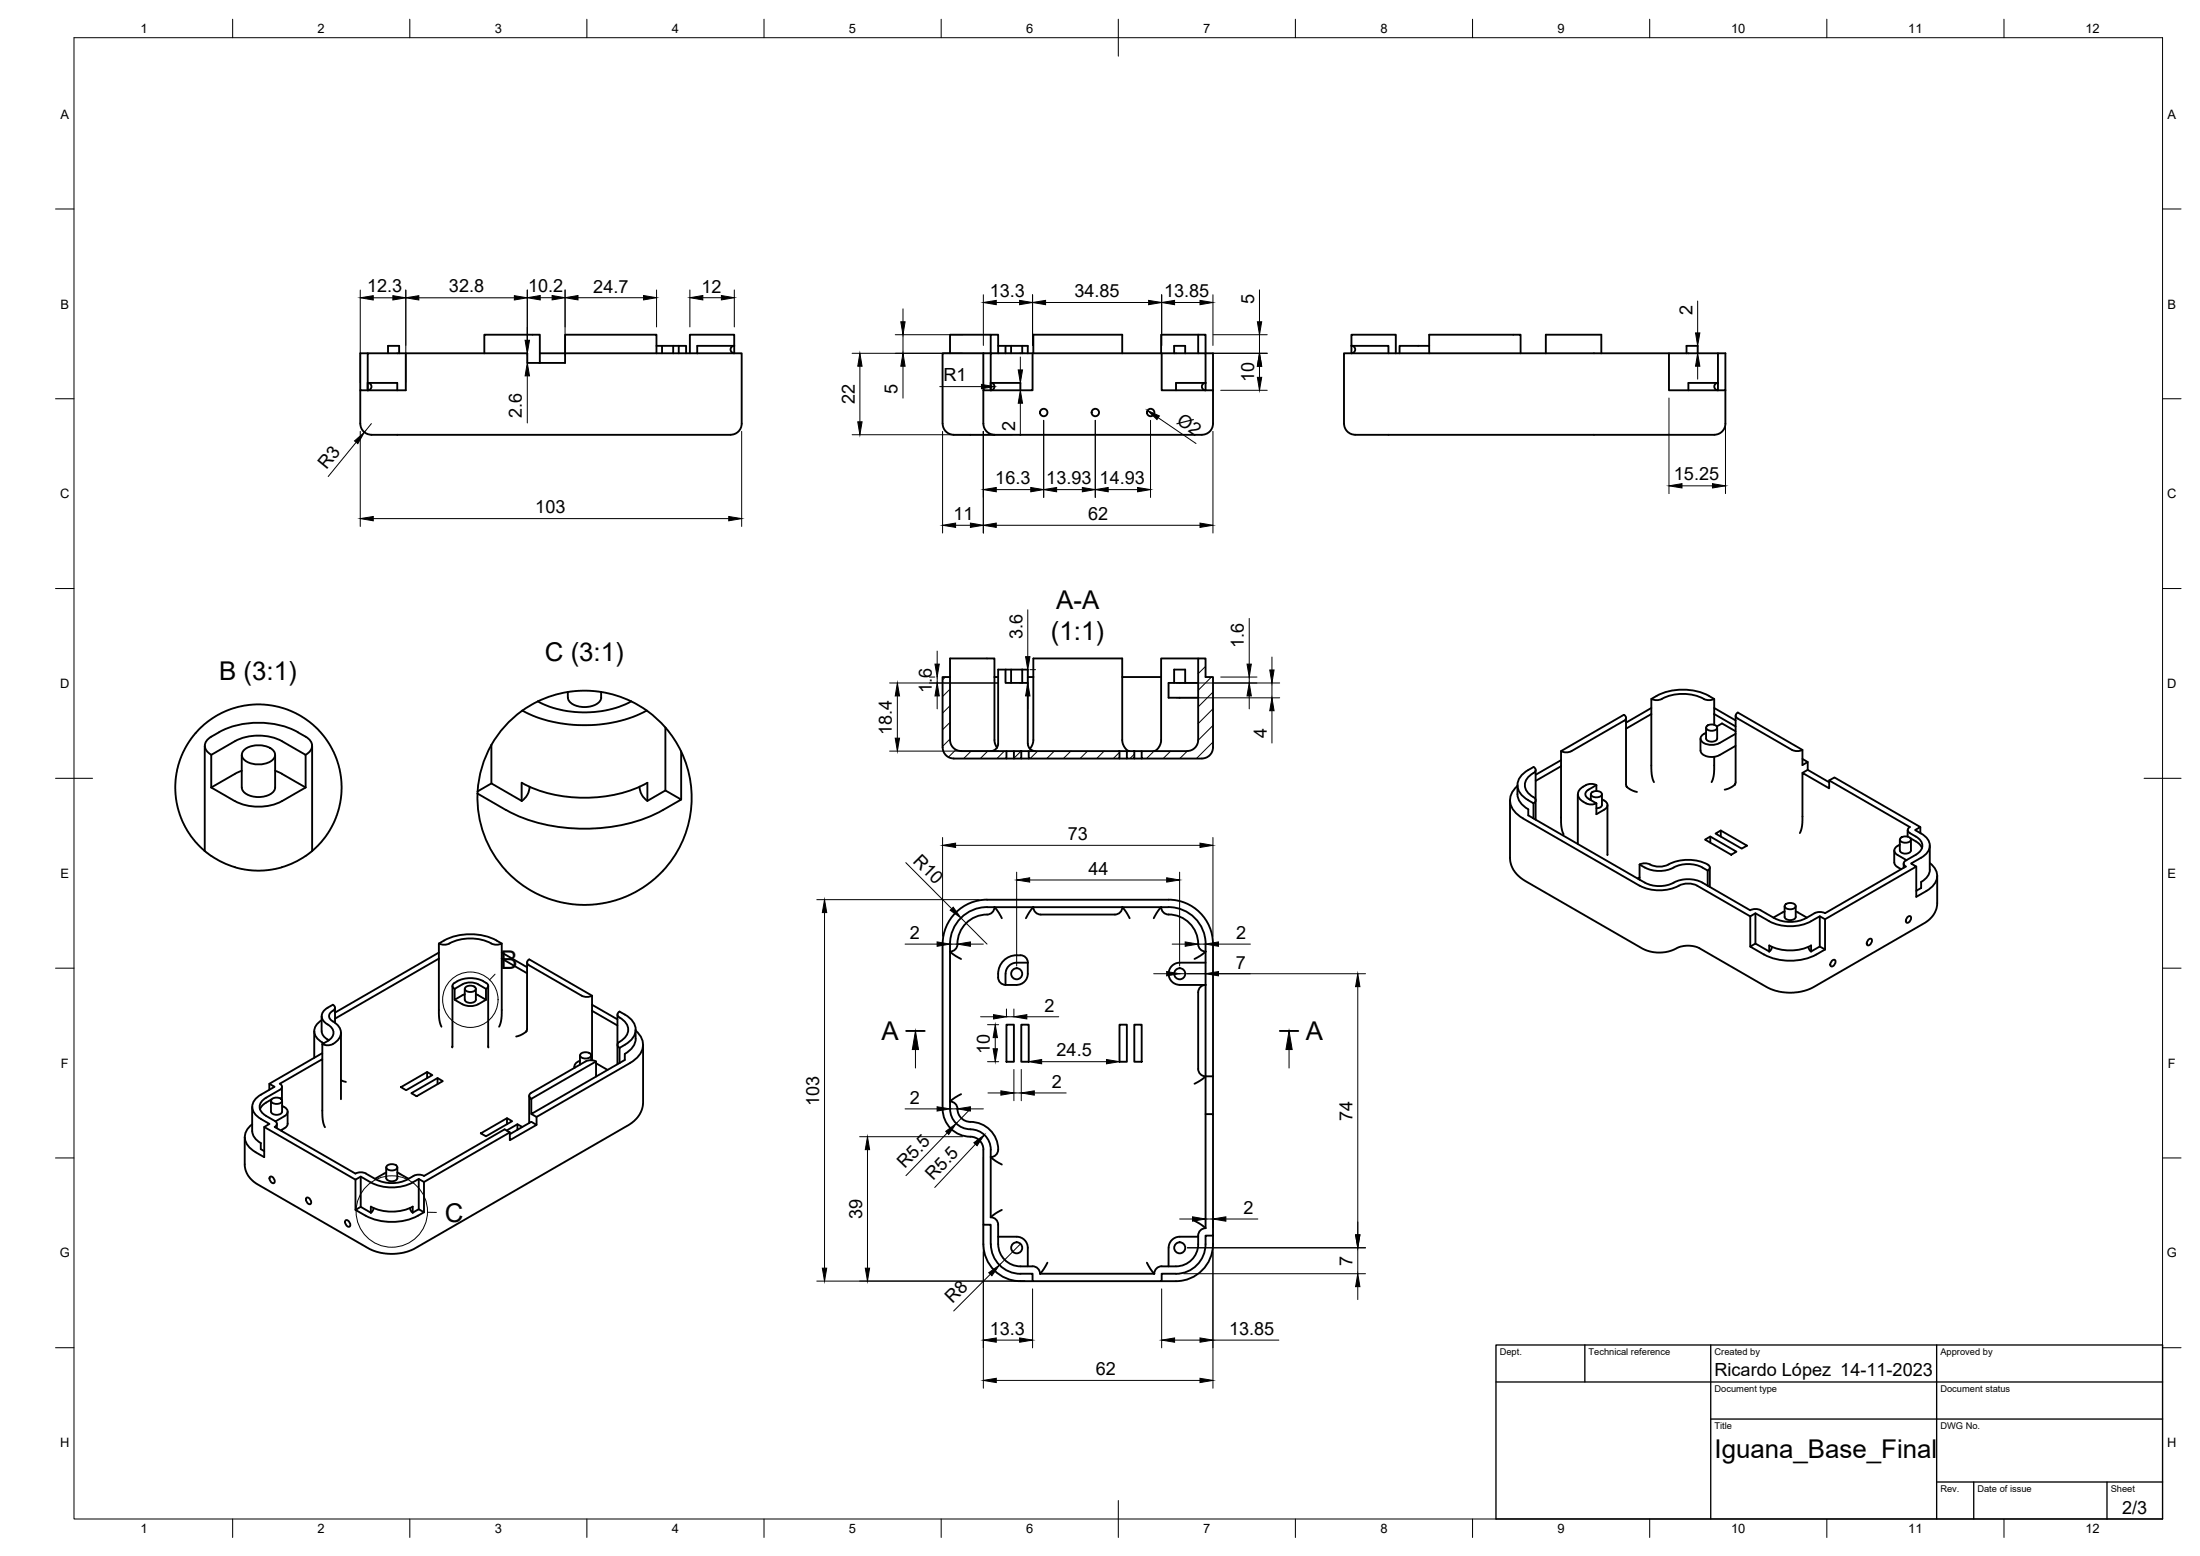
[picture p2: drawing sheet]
<svg xmlns="http://www.w3.org/2000/svg" width="594mm" height="420mm" viewBox="0 0 594 420" stroke-linecap="round" stroke-linejoin="round" font-family="sans-serif">
<!-- layer: Visible -->
<g fill="none" stroke="#000" stroke-width=".51">
<path d="M99.3 95.4h-2v10h12.3v-10M104.8 95.4v-2h3v2M130.8 95.4v-5h15v7.6M145.8 95.4h42.5M177.3 95.4v-5h-24.7v7.6h-10.2v-2.6h-43.1v10M177.3 93.4h1.5M178.8 93.4h3M178.8 93.4v2M181.8 93.4h1.5M181.8 93.4v2M183.3 95.4v-2h2v2M188.3 95.4h12v19a3.6 3.6 0 0 1-4.5 3h-89.2a31 31 0 0 1-7.6-.3 3 3 0 0 1-1.7-2.7v-9"/>
<path d="M197.6 93.7l.7-.3v2a1.01 1.01 0 0 1-1-.6 1.01 1.01 0 0 1 .3-1.1zM198.3 93.4h-10v2M198.3 93.4v-3h-12v5M265.5 95.4h-11v19M265.5 95.4h2v-5h2v5M265.5 95.4v10h13.3v-10M267.5 90.4h-11v5M269.5 93.4h3.5M271.5 93.4v2M273 93.4h3M273 93.4v2M276 93.4h1.5v2"/>
<path d="M276 93.4v2M279 95.4v-5h24v5M313.7 95.4v10h13.9M317.1 95.4v-2h2.9v2M323.6 90.4h1.9v5h2.1v19a2.99 2.99 0 0 1-3 3M323.6 90.4h-10.1v5M323.6 90.4v5M364.9 93.4a.99 .99 0 0 1 1.1 1 .99 .99 0 0 1-1.1 1zM364.9 93.4h10v2M364.9 93.4v-3h12v5M377.9 95.4v-2h8v2M385.9 93.4v-3h24.7v5"/>
<path d="M417.4 95.4v-5h15v5M450.7 95.4v10h15.2v-10h-2M455.4 95.4v-2h3v2M99.3 105.4v-2h8v2M99.3 103.4a1.01 1.01 0 0 1 1 1 1.01 1.01 0 0 1-1 1M254.6 114.4a3.5 3.5 0 0 0 4.2 3h9.7M265.5 105.4v9M265.6 114.4a2.99 2.99 0 0 0 3 3M267.5 105.4v-2h8v2M267.5 103.4a1.01 1.01 0 0 1 1 1 1.01 1.01 0 0 1-1 1M268.5 117.4h56M325.5 103.4h-7.9v2"/>
<path d="M325.5 103.4v-8h-58v10M325.6 103.4a1.01 1.01 0 0 0-1.1 1 1.01 1.01 0 0 0 1.1 1l-.1-2M463.9 103.4h-8v2M463.9 103.4v-8h-101v19a3 3 0 0 0 3 3M463.9 103.4a1.01 1.01 0 0 0-1 1 1.01 1.01 0 0 0 1 1v-2M465.9 105.4v9a3.5 3.5 0 0 1-4.3 3h-95.7M323.6 177.8h-10.1v5M59.2 197.7a23.5 23.5 0 0 1 21.2 0M59.2 197.7a5.6 5.6 0 0 0-3.9 3.4 2.73 2.73 0 0 0 1.8 2.7M80.4 197.7a5.6 5.6 0 0 1 3.9 3.4 2.73 2.73 0 0 1-1.8 2.7M141 191.9a29.2 29.2 0 0 0-8.3 9.2M141 191.9a37.8 37.8 0 0 0 33.6 0"/>
<path d="M153.3 186.9l3.9-.4 5.1 .4M153.3 186.9v1.4M153.3 186.9a28.9 28.9 0 0 0-12.2 5M162.3 186.9a2.98 2.98 0 0 1-2.7 3.8 6.1 6.1 0 0 1-5.9-1.4l-.3-1M162.3 186.9a28.9 28.9 0 0 1 8.1 2.5M170.4 189.4a28.2 28.2 0 0 1-25.2 0M170.4 189.4l4.2 2.5M174.6 191.9l2.8 2.2 2.3 2.4M179.7 196.5v16.9M179.7 196.5a28.9 28.9 0 0 1 4.2 6.4M256.5 182.8v-5h12v5M268.5 182.8v17.3l.7 1.8"/>
<path d="M268.5 182.8h1M271.5 180.8v3.6h6M273 180.8v3.6M276 180.8h1.5l.1 20a2 2 0 0 0 2 2M276 180.8h-6.5v20a2 2 0 0 1-2 2M276 180.8v3.6M277.5 182.8h1.5M303 182.8v-5h-24v22.2l-.3 1.2-.6 1M317.1 184.4v-3.6h2.9v3.6M323.6 184.4h-8v4h8M438.5 193l-17 9.8v4.1M438.5 194.6l-14.1 8.2-1.5 .4-1.4-.4"/>
<path d="M438.5 193a.86 .86 0 0 1 .6 .8 .86 .86 0 0 1-.6 .8M439.1 193.8v18.2l.2 .5 1 .7 1.7 .6M445.9 192.8v15.4l.3 1.9 .4 1.1M445.9 192.8v-4.1a15.6 15.6 0 0 1 17 0v4.1M445.9 191.2l-6.8 3.9M445.9 192.8l-6.8 4M445.9 188.7l.9 .3h1.1a13.8 13.8 0 0 1 13.1 0h1l.9-.3M459.2 199.4v3.3a2.64 2.64 0 0 0 3 1.7l1.1-.1 1-.4M460.7 196.5v2.9a1.73 1.73 0 0 0 3 0v-2.9M460.7 197.8a1.77 1.77 0 0 0-1.4 2.1 4 4 0 0 0 5 .7l4.4-2.5M460.9 196.1a1.95 1.95 0 0 1 2.8 .2 1.67 1.67 0 0 1-2.8 .6l-.2-.6zM462.9 192.8l5.8 3.4"/>
<path d="M462.9 191.2l5.8 3.3M462.9 192.8v2.9M463.6 196.2l1.4-.9 3.7 2.2M468.7 193.2v18.1l-.2 .5-.6 .5-2.2 .9M55.3 201.4v28.4M57 203.8v8.8M57 212.6l6.4 3.7M63.4 200.2l-6.4 3.6M63.4 209l-6.4 3.6M63.4 200.2a14.1 14.1 0 0 1 12.8 0l6.3 3.6v8.8M65.3 203.8v8.8a3 3 0 0 0 2.7 2.4 6.1 6.1 0 0 0 5.9-1.4l.4-1v-8.8M65.3 208.1l-1.9 .9"/>
<path d="M66 202.4a6.4 6.4 0 0 1 8 .4 1.88 1.88 0 0 1-1 2.9 6.4 6.4 0 0 1-7.4-.9 1.69 1.69 0 0 1 .4-2.4zM74.3 208.1l1.9 .9M76.2 209l6.3 3.6M82.5 212.6l-6.3 3.7a14.1 14.1 0 0 1-12.8 0M84.3 201.4v28.4M128.9 214.3a64 64 0 0 0 13.2 6.9 48.5 48.5 0 0 0 35.2-1.6l6.6-3.7-4.2-2.5-4.9 2.9M132.7 201.1v10.4l8.2 4.8M132.7 211.5l-3.7 2.2M132.7 201.1a28.9 28.9 0 0 0-3.8 13.2M140.9 216.2v.1M143 212.5a4.7 4.7 0 0 1-2.1 3.8M172.7 212.4a4.7 4.7 0 0 0 2.1 3.8"/>
<path d="M174.8 216.3v-4.9a37.6 37.6 0 0 1-33.9 0v4.9M183.9 202.9a28.9 28.9 0 0 1-22.4 41.2l-2.6 .2h-3.3l-5.2-.9-3.2-1.1-2.8-1.2-4.6-3.1a29 29 0 0 1-10.9-23.7M183.9 202.9v13M254.6 201.8a2.99 2.99 0 0 0 2.9 3h14.3v-2h-12.3a3 3 0 0 1-3-3v-17h-2v19M271.8 202.8h2M271.8 204.8h2M273.8 202.8h2v2h-2zM275.8 202.8h2M275.8 204.8h2M277.8 202.8h24.5v2h-24.5zM302.3 202.8h2M302.3 204.8h2"/>
<path d="M305.1 202.8l-.6-.2-.6-.5-.6-1.1-.3-1v-17.2h10.5v17.3l-.7 1.9-.7 .6-.5 .2M306.3 202.8v2h-2v-2h4M306.3 204.8h2M327.6 201.8v-19h-2.1v-5h-1.9v22a2.99 2.99 0 0 1-3 3h-12.3v2h16.2M327.6 201.8a2.99 2.99 0 0 1-3 3M407.8 216.1v16.3l.3 1.1 .6 1.5 1.2 1.4 1.1 .9 33 19.1 2.2 .7 2.3 .1 2.6-.4 2.3-1 1.4-.4h1.4l1.7 .2 1 .4 18.2 10.6 1.5 .7 2.3 .5 2.1 .3 2.5-.2 1.7-.3 1.9-.8 31.4-18.1 1.6-1.6 .8-1.8 .2-1.2v-7.6M409.8 212.2a4.8 4.8 0 0 0 .5 8.1l1 .7M409.8 212a6.6 6.6 0 0 0 .4 4.1l1.2 1.6 1.3 .8v1.7l1.4 .8v-4.1a8.1 8.1 0 0 1-4.1-3.7 4.3 4.3 0 0 1 2.7-5.3l1.4-.8 .4 .3a.83 .83 0 0 1-.4 1.3 3.4 3.4 0 0 0-2.3 3.3 3.4 3.4 0 0 0 2.3 3.3l.4 .3a.83 .83 0 0 1-.4 1.3M414.7 207.9v13.4M421.5 206.9v15.2l.2 1.8 .5 1.4M421.5 205.3l-6.8 3.9M421.5 206.9l-6.8 4"/>
<path d="M426.1 214.5v13.4M429.6 215.8l-.2 .1M429.6 214.5v1.5M429.8 214.1a1.95 1.95 0 0 1 2.8 .2 1.67 1.67 0 0 1-2.8 .5l-.2-.5zM431.1 212l-2.1 1.2a1.29 1.29 0 0 0-.9 1.3 1.29 1.29 0 0 0 .9 1.2l2.1 1.2M431.1 212v1.6M431.1 216.9v3l2.1-1.3M431.1 212a3.6 3.6 0 0 0-5 2.5 3.7 3.7 0 0 0 5 2.4M432.6 214.5v2.9a1.24 1.24 0 0 1-1.5 .8M432.6 215.8a1.76 1.76 0 0 1 1.4 2l-.8 .8M434.1 217.4v13.5M462.9 204.4l-.1 4.5-.6 2.3"/>
<path d="M468.7 201.4l-4.4 2.5M483.9 202.5l1.4 .3 1.4-.3M483.9 202.5l-14.6-8.5a.87 .87 0 0 1-.6-.8 .87 .87 0 0 1 .6-.8l17.4 10.1v4.1l1.4-.8-1.4-.9M486.7 208.7l1.4-.8 5.8 3.3M488.1 205.8v2.1M493.9 210.7l1.5-.8 23.2 13.4-1.5 .8a6.6 6.6 0 0 1 3.9 3.5 3.6 3.6 0 0 1-2.2 4l-2.8 1.6 1.5 .8-24.7 14.2-1.4-.8-2.3 1.4M55.3 229.8l1.3 1a19.6 19.6 0 0 0 6.8 3.4M55.3 229.8l-2.6-2.5-1.8-2.6-1.8-3.2-1.1-3.4-.6-3.7-.1-2.8 .5-3.6 .9-3 1.2-2.8 2.1-3.3 2.5-2.7 2.4-2 2.9-1.6 3-1.3 3.1-.8 3.3-.3 4.5 .3 3.1 .8 3 1.3 2.3 1.3 3 2.3 2.3 2.5 1.8 2.6 1.6 3.5 1 3.2 .4 3.6v2.8l-.6 3.7-1.2 3.4-1.7 3.2-1.9 2.6-2.5 2.5M84.3 229.8l-1.4 1a23.4 23.4 0 0 1-7.5 3.6l-3 .6-3.2 .1-3.1-.3-2.7-.6M411.3 221l31.4 18.2M414.1 221l28.6 16.5M442.7 236.9l-.5 .3"/>
<path d="M442.7 237.5l1.5 .8M442.8 233.4l.9-.3h1a6.7 6.7 0 0 0 5.8 .3 11.3 11.3 0 0 1 11 .3 .83 .83 0 0 1-.4 1.4M442.8 239.1a11.7 11.7 0 0 0 10.6 0M444.2 234.3l-1.5-.9v4.1M444.2 238.3a8.8 8.8 0 0 0 8.5-.3 8.9 8.9 0 0 1 8.4 1.2M444.2 234.2a8.8 8.8 0 0 0 8.5-.3 8.9 8.9 0 0 1 8.4 1.2M453.4 239.2a5.4 5.4 0 0 1 4.9 0l14.3 8.2 1.4-.8a17.8 17.8 0 0 0 6.7 3.2 12.6 12.6 0 0 0 8.4-1M460.4 226.7l1.4-.8 7.1 4.1-1.4 .8zM461.1 235.1v4.1M461.7 234.3v5.2M461.8 225.9v1.6M463.3 225.1l1.4-.8 7 4-1.4 .9z"/>
<path d="M464.7 224.3v1.6M511.5 229.7v3.2a1.49 1.49 0 0 0 .9 1.2l1 .6M513 228.1a1.77 1.77 0 0 0-1.4 2l.8 .8 2.4 1.4M513 226.7v3M513.2 226.3a1.95 1.95 0 0 1 2.8 .3 1.67 1.67 0 0 1-2.8 .5l-.1-.5zM514.1 233.2v1.1M515.1 224.1v1.8M515.7 225a5 5 0 0 1 3.4 3 2.73 2.73 0 0 1-1.7 2.8l-2.8 1.6a.85 .85 0 0 0-.5 .8 .85 .85 0 0 0 .5 .8l-21.8 12.6-1.4-.3-1.4 .3a10.4 10.4 0 0 1-9.3 2l-1.5-.7-4.2-2.3-1.5-.1-.9 .3-11.5-6.6M515.7 223.3l-21.8-12.6v2.2l-7.2-4.2v13l-.2 2-.5 1.3M515.7 223.3a.86 .86 0 0 0-.5 .8 .86 .86 0 0 0 .5 .8M515.9 226.4l1.5 .8M516 226.7v2.9a1.73 1.73 0 0 1-3 0"/>
<path d="M517.4 227.2l.8 .6 .8 1.2M517.5 234v8.2l2.7-1.6M518.6 223.3v1.7M518.8 239.8l-1.3 .7M518.8 239.8h.1M521.1 228.3v7.1l-.8 1.5-1.5 1.2v1.7M521.1 233a4 4 0 0 1 0 6.9l-.9 .7M118.5 258.8v15.1l.2 1.8 .5 1.5M118.5 258.8v-4a15.6 15.6 0 0 1 17 0v4M118.5 257.2l-28 16.2M118.5 258.8l-28 16.3M118.5 254.8l.9 .3h1a13.8 13.8 0 0 1 13.2 0h1l.9-.3"/>
<path d="M135.5 258.8v15l-.2 1.9-.5 1.5M135.5 257.2l6.8 4M135.5 258.8l6.8 4M142.3 259.9v18.2l-.2 .4-.8 .6-1.9 .8M254.5 255v44.4M256.5 255v44.4M266.5 243h49.1M266.5 245h49.1M266.5 242.9a12 12 0 0 0-11.9 12M266.5 244.9a10 10 0 0 0-10 10M268.5 245l1.1 1.2 .9 1.7M268.5 245a2 2 0 0 1-2 2 8.1 8.1 0 0 0-8 8.5 2.06 2.06 0 0 1-2 1.5l1.1 .9 1.9 1.1"/>
<path d="M277.6 259.9a2.22 2.22 0 0 0-3.1-1.9 5.1 5.1 0 0 0-4.7 6.9 2 2 0 0 0 1.7 1M279 245a2 2 0 0 0 2 2h20.1M279 245l-1 1.2-1 1.7M303 245l1.1 1.2 1 1.7M303.1 245a2 2 0 0 1-2 2M313.5 245l-1 1.2-.9 1.7M313.6 245a1.96 1.96 0 0 0 2 1.9 8.1 8.1 0 0 1 8 8.6 2.06 2.06 0 0 0 1.9 1.5l-1 .9-1.9 1.1M315.6 242.9a12 12 0 0 1 12 12M315.6 244.9a10 10 0 0 1 10 10M325.5 259.9h-6.9a3 3 0 0 0-3 3 3 3 0 0 0 3 3M325.5 255v35.6M327.6 255v35.6h-2.1"/>
<path d="M472.6 247.4v8.2M474 246.6v8.2M477.7 256.9h.1M477.8 256.9l-3.8-2.1-1.4 .8a17.7 17.7 0 0 0 9.5 3.8h2.6a14.1 14.1 0 0 0 5.8-1.7M478.5 255.6l-.2 .8-.5 .5M481.9 244.7v2.9M481.9 246.1l-3 1.7M482.1 244.3a1.95 1.95 0 0 1 2.8 .2 1.67 1.67 0 0 1-2.8 .6l-.2-.6zM484.9 244.7v2.9a1.73 1.73 0 0 1-3 0M484.9 246.1l3 1.7M488.4 255.6l.1 .8 .6 .5M489.1 255.3v1.6"/>
<path d="M489.1 255.3a12.5 12.5 0 0 1-11.3 0v1.6M491.4 247.4v8.2M492.8 256.4l-1.4-.8-2.3 1.3M492.8 256.4l-2.3 1.3M492.8 248.2v8.2M494.7 259.5l.8-.3a1.16 1.16 0 0 1-1.1 1.7 1 1 0 0 1 .3-1.4zM504.5 253.8l.8-.3a1.16 1.16 0 0 1-1 1.7 1 1 0 0 1 .2-1.4zM515.1 247.7l.8-.3a1.16 1.16 0 0 1-1 1.7 1 1 0 0 1 .2-1.4zM84.9 278.4v7.2M86.8 274.4v4M86.9 275.5a3.2 3.2 0 0 0-2 3.1 3.2 3.2 0 0 0 2.2 2.9M86.9 278.4l.4 1.3 1.2 1"/>
<path d="M88.5 276.6a2.38 2.38 0 0 1 1.6 2.3 2.38 2.38 0 0 1-1.6 2.2l-1.5 .8M88.5 272.1l1.4-.8a.88 .88 0 0 1 .6 .8 .88 .88 0 0 1-.6 .8 1.51 1.51 0 0 0-1 1.5 1.51 1.51 0 0 0 1 1.4 3.2 3.2 0 0 1 2.2 3.1 3.2 3.2 0 0 1-2.2 3l-1.4 .4-1.4-.4M88.5 272.1a2.38 2.38 0 0 0-1.6 2.3 2.38 2.38 0 0 0 1.6 2.2M90.5 272.1v4.1M92.1 278.9v17.9M122.2 266.2l-.1 16.6M122.8 265.4a.86 .86 0 0 0-.6 .8 .86 .86 0 0 0 .6 .8M122.8 265.4a7.7 7.7 0 0 1 8.8 .3 .83 .83 0 0 1-.3 1.3M122.8 270a6.7 6.7 0 0 0 4.5 1.7 7 7 0 0 0 3.9-1.7M125.5 267v2.9a1.73 1.73 0 0 0 3 0v-2.9M125.7 266.6a1.95 1.95 0 0 1 2.8 .3 1.67 1.67 0 0 1-2.8 .5l-.2-.5zM128.5 268.5l2.7 1.5"/>
<path d="M131.2 267a6.6 6.6 0 0 0-4.5-1.7 7 7 0 0 0-3.9 1.7v3l2.7-1.5M131.2 267v3M131.8 266.2l.1 16.6M157.1 268.9l-14.2-8.2a.86 .86 0 0 1-.6-.8 .86 .86 0 0 1 .6-.8l17 9.8v4M157.1 268.9l1.4 .3 1.4-.3M159.9 271.3l6.8 4M159.9 272.9l6.8 4M159.9 272.9v13.4M166.7 274v13.4M171.6 278v2.5M171.7 278.3a4.8 4.8 0 0 1-.5 8.1l-26.3 15.2-1.4-.8M271.8 276.7h2v10h-2z"/>
<path d="M274.5 265.9a2.99 2.99 0 0 0 3-2.9v-3.1a5.9 5.9 0 0 0-4.8 .7 2.99 2.99 0 0 0-1.2 2.3v3.1h3M275.8 276.7h2v10h-2zM302.3 276.7h2v10h-2zM306.3 276.7h2v10h-2zM318.6 266h6.9M325.6 265.9a2 2 0 0 0-2 2v20.7a2 2 0 0 0 2 2M68.1 298.9l.1 7 .7 1.5 1.6 1.3M70.5 295.6a3.5 3.5 0 0 0-2.4 3.3 3.5 3.5 0 0 0 2.4 3.2M72.7 292.7v1.6M73.2 297.2v3M73.3 296.9l-2.3 1.5-.8 1.1M73.3 296.9h.1"/>
<path d="M73.4 296.8a1.95 1.95 0 0 1 2.8 .3 1.67 1.67 0 0 1-2.8 .5l-.2-.5zM76.1 293.5v3.6M76.2 298.6a1.76 1.76 0 0 1 1.4 2l-.8 .8-2.4 1.4M76.2 297.2v3M87 284.4l-14.3 8.3 1.4 .8-3.7 2.1M87 281.9v4.1M87 281.5l.4 .2M88.5 280.7l.3 .2M92.1 291.7l1.3 .4M108.3 293.6l7-4.1 1.5 .8-7.1 4.1zM111.1 295.2l7.1-4.1 1.4 .8-7.1 4.1zM115.3 289.5v1.6"/>
<path d="M118.2 291.1v1.7M142.9 295.9v7.4M143.5 296.7l17.5-10.1v4.1l-17.5 10.1zM155.1 287.9v.5M156.6 285v2.5M156.6 286.4a1.59 1.59 0 0 0-1.4 1.9M156.8 284.6a1.95 1.95 0 0 1 2.8 .2 1.67 1.67 0 0 1-2.8 .6l-.1-.6zM159.6 285v1.3M161 287.1l3.1 1.8M161 286.6l-1.5-.3-1.4 .3-14.6 8.5a.86 .86 0 0 0-.6 .8 .86 .86 0 0 0 .6 .8M167.3 287l-6.3 3.7M167.3 282.9a.86 .86 0 0 1-.6-.8 .86 .86 0 0 1 .6-.8 3.5 3.5 0 0 0 2.4-3.3 3.5 3.5 0 0 0-2.4-3.2 .85 .85 0 0 1-.6-.8 .85 .85 0 0 1 .6-.8 7.8 7.8 0 0 1 4.1 3.6 4.3 4.3 0 0 1-2.7 5.3l-1.4 .9v4"/>
<path d="M168.7 284.6v1.6l-1.4 .8M171.7 280.5a5 5 0 0 1-3 4.1M173.7 282.1l-.1 16.3-.9 2.5-1.5 1.8-1.6 1.2-57.5 33.2-2.9 1.1-2.2 .3h-2.4l-2.6-.4-2.1-.8-30.8-17.8-1.7-1.6-1.1-2.1-.2-1.2v-7.6M254.6 299.4a7.7 7.7 0 0 0 8.2 7.6 3.5 3.5 0 0 1 2.8 3.4M256.6 299.4a5.7 5.7 0 0 0 6.3 5.6 5.5 5.5 0 0 1 4.6 5.4v18.3M259.5 295.4l-1.6 1-1.4 1a2.21 2.21 0 0 1 2.1 2.7 3.5 3.5 0 0 0 3.5 2.8 7.4 7.4 0 0 1 7.4 8.1 2 2 0 0 1-2 1.4l1.1 .9 1.9 1.2M325.5 290.6l-1 .9-1.9 1.2M325.5 290.6v41M327.6 290.6v10.2M68.1 303.6a4 4 0 0 0 0 6.9l.9 .6M70.4 302.1l2.4 1.4-1.4 .8 24.6 14.2 1.4-.8 2.7 1.6M70.4 308.7v1.6l1 .5"/>
<path d="M71.4 304.3v8.2l-2.4-1.4M71.8 301.3l2.4 1.4a.86 .86 0 0 1 .6 .8 .86 .86 0 0 1-.6 .8M71.9 301.3a2.59 2.59 0 0 1-1.8-2.4 2.59 2.59 0 0 1 1.7-2.5l3.8-2.1a.84 .84 0 0 0 .5-.9 .84 .84 0 0 0-.6-.7l11.5-6.7 .1 15.4 .2 1.9 .5 1.1M73 317.7a1.16 1.16 0 0 1 1 1.8 1.16 1.16 0 0 1-1-1.8zM73.2 300.2a1.73 1.73 0 0 0 3 0M74.2 304.3l21.8 12.6 .9-.3 1.5 .1 3.1 1.8M74.8 303.5v1.1M76.1 305.1v.3M77.7 300.2v3.2M77.7 303.4a1.49 1.49 0 0 1-.9 1.3l-1 .5M96 318.5v8.2M97.4 317.7v8.2"/>
<path d="M101.6 318.5a9.4 9.4 0 0 0 8.4 0M103.7 316.9l-2.4 1.4M104.3 315.2v2.9a1.73 1.73 0 0 0 3 0v-2.9M104.3 316.6l-.6 .3M104.5 314.8a1.95 1.95 0 0 1 2.8 .3 1.67 1.67 0 0 1-2.8 .5l-.2-.5zM107.3 316.6l.6 .3M107.9 316.9l2.4 1.4M111.7 317.5l-1.7 1M111.7 317.5l1.4-.3 1.4 .3M113.1 318.3v8.2M114.5 317.5l21.8-12.6 1.4 .9-23.2 13.4-1.4-.9a12.6 12.6 0 0 1-12.9 1M114.5 319.2v8.1"/>
<path d="M129.8 306l7.1-4.1 1.4 .8-7.1 4.1zM136.9 301.9v1.7M137.7 305.8v2.1l7.2-4.2-1.4-.8-5.8 3.4M139.7 303.6v1.5M141 304.3l-1.3-.7-2.9 1.7M144.9 301.6v2.1M325.5 300.8h2.1v32.9h-2.1a9.3 9.3 0 0 1-2.3 7.9 7.8 7.8 0 0 1-5.7 2.3h-3.8v2h-34.9v-2a11.7 11.7 0 0 1-7.3-1 8 8 0 0 1-3.9-7l-.1-5.2h-2v-20.2M82.8 323.4a1.16 1.16 0 0 1 1 1.7 1.16 1.16 0 0 1-1-1.7zM93.4 329.5a1.16 1.16 0 0 1 1 1.7 1.16 1.16 0 0 1-1-1.7zM98.7 328.3a15.6 15.6 0 0 0 14.2 0M100.1 325.8v1.6l-2.7-1.5-1.4 .8 2.7 1.6M100.2 327.4v.1"/>
<path d="M100.2 325.8a12.5 12.5 0 0 0 11.3 0l-.1 1.6 1.7-.9 1.4 .8M100.9 326.2l-.2 .7-.5 .6M110.7 326.2l.2 .7 .6 .6M114.5 327.3l-1.6 1M265.5 330.7v5.3M265.6 335.9a10 10 0 0 0 10 10h3.2M267.5 328.7a2 2 0 0 1 2 2l.1 5.2a6 6 0 0 0 5.9 6h3.3a2 2 0 0 1 2 2M269.5 333.9h5a2.99 2.99 0 0 1 3 3v5M270.5 326.7l-1.6 .9-1.4 1.1M315.6 337v4.9M322.6 329.6l1.9 1.2 1 .8M323.6 333.9h-5a2.99 2.99 0 0 0-3 3"/>
<path d="M325.6 331.6a2 2 0 0 0-2 2.1 8.2 8.2 0 0 1-1.2 5.8 6 6 0 0 1-4.8 2.4h-3.9a1.96 1.96 0 0 0-2 2M327.6 333.7a10.9 10.9 0 0 1-3.4 9.7 10 10 0 0 1-6.6 2.5h-3.9M280.8 343.9h30.9M282.8 341l-.9 1.7-1.1 1.2M309.7 341l1 1.7 1 1.2"/>
<circle cx="281.8" cy="111.4" r="1.01"/>
<circle cx="295.8" cy="111.4" r="1.01"/>
<circle cx="310.7" cy="111.4" r="1.01"/>
<circle cx="274.5" cy="262.9" r="1.49"/>
<circle cx="318.6" cy="262.9" r="1.49"/>
<circle cx="274.5" cy="336.9" r="1.49"/>
<circle cx="318.6" cy="336.9" r="1.49"/>
</g>
<!-- layer: TITLEBLOCK -->
<path d="M404 363.2h180v47h-180zM404 373.2h180M428 363.2v10M462 363.2v47M523 363.2v47M462 383.2h122M523 400.2h61M533 400.2v10M569 400.2v10" fill="none" stroke="#000" stroke-width=".36"/>
<!-- layer: FD_Dimensions -->
<g fill="none" stroke="#000" stroke-width=".27">
<path d="M97.3 78.3v25M109.6 78.3v25M142.4 78.3v19.7M152.6 78.3v17.6M177.3 78.3v10M186.3 78.3v10M198.3 78.3v10M265.5 79.6v13.7M278.8 79.6v13.7M313.7 79.6v13.7M327.5 79.6v13.7M340.1 78.3v8.6"/>
<path d="M100.8 80.4h5.3M113.1 80.4h25.8M145.9 80.4h3.2M156.1 80.4h17.7M189.8 80.4h5M230.1 95.4h46.6M232.2 98.9v15M241.7 90.4h18.2M243.8 83.4v3.5M243.8 90.4v5M243.8 98.9v8.6M269 81.7h6.3"/>
<path d="M275.5 96.4v3.5M282.3 81.7h27.9M317.2 81.7h6.8M327.6 90.4h14.6M327.6 95.4h14.6M340.1 90.4v5M340.1 98.9v3.5M458.4 81.3v8.6M458.4 93.4v2M458.4 98.9v3.5M96.2 119.4l-7.6 9.3M97.3 116.5v25.7"/>
<path d="M100.3 114.4l-1.9 2.3M142.4 101.5v12.7M200.3 116.5v25.7M230.1 117.4h43.3M253.8 104.4h11.2M254.5 116.5v27.4M265.5 116.5v27.4M275.5 103.4v2M275.5 108.9v8.6M281.8 113.5v20.8M295.8 113.5v20.8M310.7 113.5v20.8"/>
<path d="M312.8 112.8l10.2 7M327.5 116.5v27.4M329.6 105.4h12.6M450.7 107.5v25.8M465.9 107.5v25.8M269 132.2h9.3M285.3 132.2h7M299.3 132.2h7.9M454.2 131.2h8.2M100.8 140h96M258 141.8h4M269 141.8h55"/>
<path d="M253.1 175.8v3.5M277.5 164.7v12.6M337.3 167v12.3M343.5 177.4v3.5M240.2 184.4h29.2M242.3 187.9v11.4M251 182.8h1.4M253.1 182.8v1.6M253.1 187.9v3.5M275.4 184.4h.1M277.5 180.8v3.6M277.5 187.9v3.5"/>
<path d="M278.1 180.8h1.5M317.6 184.4h28M317.6 188.4h28M329.6 182.8h9.8M337.3 182.8v1.6M337.3 187.9v3.5M343.5 184.4v4M343.5 191.9v8.7M240.2 202.8h29.5M244.6 232.9l12.4 12.5M254.5 226.1v26.7M258 228.3h66"/>
<path d="M274.5 235.5v25.3M278 237.6h37M318.5 235.5v25.3M327.5 226.1v26.7M220.6 242.9h43.8M222.7 246.4v96M244.4 254.9h8.6M256.5 254.9h2M259.5 247.9l7 7M262 254.9h3.5M316.5 254.9h3.5M323.5 254.9h2"/>
<path d="M325.5 259v6M329 254.9h8.7M264.8 274.6h3.5M266.7 276.7h3M271.8 272.5v2.1h2v-2.1M277.3 274.6h8.6M311.5 262.9h3.5M318.5 262.9h50.2M366.6 266.4v67M244.4 299.4h8.6M256.5 299.4h2M265.5 299.4h-3.5l-3.8 4"/>
<path d="M266.7 286.7h3M266.8 295.1h3.5M268.8 280.2v3M273.8 288.8v8.4M273.8 295.1h2M275.8 288.8v8.4M279.3 295.1h8.6M281.3 286.7h17.5M232.1 306.9h27.8M234.3 310.4v32M255.8 305.9l-11.2 11.6M263.4 309l-11 11.7"/>
<path d="M265.5 312.5v62.4M275.5 335.9l-5.6 5.7M318.5 329.2h3.5M320.6 336.9h48.1M325.5 327.1v4.4M325.5 329.2h2M327.5 327.1v4.4M327.5 335.7v39.2M331 329.2h8.7M366.6 336.9v7M220.6 345.9h56.1M267.4 344.1l-9.9 9.9"/>
<path d="M278.8 348v16M313.7 348v16M319.6 343.9h49.1M366.6 347.4v3.5M269 372.7h55M269 361.9h6.3M317.2 361.9h6.8M327.5 361.9h17.8"/>
</g>
<g fill="#000" stroke="#000" stroke-width=".27">
<path d="M97.3 80.4l3.5-.6v1.2zM106.1 79.8l3.5 .6-3.5 .6zM109.6 80.4l3.5-.6v1.2zM138.9 79.8l3.5 .6-3.5 .6zM142.4 80.4l3.5-.6v1.2zM149.1 79.8l3.5 .6-3.5 .6zM152.6 80.4l3.5-.6v1.2zM173.8 79.8l3.5 .6-3.5 .6zM186.3 80.4l3.5-.6v1.2zM194.8 79.8l3.5 .6-3.5 .6zM141.8 91.9h1.2l-.6 3.5zM232.2 95.4l.6 3.5h-1.2z"/>
<path d="M243.2 86.9h1.2l-.6 3.5zM243.8 95.4l.6 3.5h-1.2zM265.5 81.7l3.5-.6v1.2zM275 99.9h1.1l-.6 3.5zM275.3 81.1l3.5 .6-3.5 .6zM278.8 81.7l3.5-.6v1.2zM310.2 81.1l3.5 .6-3.5 .6zM313.7 81.7l3.5-.6v1.2zM324 81.1l3.5 .6-3.5 .6zM340.1 95.4l.6 3.5h-1.2zM339.5 86.9h1.2l-.6 3.5zM458.4 95.4l.6 3.5h-1.1z"/>
<path d="M457.9 89.9h1.1l-.6 3.5zM95.7 119.1l2.7-2.4-1.8 3.1zM142.4 98l.6 3.5h-1.2zM231.6 113.9h1.2l-.6 3.5zM265 103.8l3.5 .6-3.5 .6zM275.5 105.4l.6 3.5h-1.1zM309.9 110.8l3.2 1.5-.7 1zM339.5 101.9h1.2l-.6 3.5zM97.3 140l3.5-.5v1.1zM196.8 139.5l3.5 .5-3.5 .6zM265.5 132.2l3.5-.6v1.2zM278.3 131.6l3.5 .6-3.5 .6z"/>
<path d="M281.8 132.2l3.5-.6v1.2zM292.3 131.6l3.5 .6-3.5 .6zM295.8 132.2l3.5-.6v1.2zM307.2 131.6l3.5 .6-3.5 .6zM450.7 131.2l3.5-.6v1.2zM462.4 130.6l3.5 .6-3.5 .6zM254.5 141.8l3.5-.6v1.2zM262 141.2l3.5 .6-3.5 .6zM265.5 141.8l3.5-.6v1.2zM324 141.2l3.5 .6-3.5 .6zM252.5 179.3h1.1l-.5 3.5zM276.9 177.3h1.2l-.6 3.5z"/>
<path d="M336.7 179.3h1.2l-.6 3.5zM242.3 184.4l.6 3.5h-1.2zM241.7 199.3h1.2l-.6 3.5zM253.1 184.4l.5 3.5h-1.1zM277.5 184.4l.6 3.5h-1.2zM337.3 184.4l.6 3.5h-1.2zM342.9 180.9h1.1l-.5 3.5zM343.5 188.4l.5 3.5h-1.1zM254.5 228.3l3.5-.6v1.1zM274.5 237.6l3.5-.6v1.2zM315 237l3.5 .6-3.5 .6zM324 227.7l3.5 .6-3.5 .5z"/>
<path d="M222.7 242.9l.5 3.5h-1.1zM253 254.3l3.5 .6-3.5 .6zM256.6 245.8l.8-.8 2.1 2.9zM258.5 254.9l3.5-.6v1.2zM320 254.3l3.5 .6-3.5 .6zM325.5 254.9l3.5-.6v1.2zM268.3 274l3.5 .6-3.5 .5zM273.8 274.6l3.5-.6v1.1zM315 262.3l3.5 .6-3.5 .6zM325.5 262.9l3.5-.6v1.2zM366.6 262.9l.6 3.5h-1.1zM253 298.9l3.5 .5-3.5 .6z"/>
<path d="M258.5 299.4l3.5-.5v1.1zM268.2 283.2h1.1l-.5 3.5zM268.8 276.7l.5 3.5h-1.1zM270.3 294.6l3.5 .5-3.5 .6zM275.8 295.1l3.5-.5v1.1zM277.8 286.7l3.5-.6v1.2zM298.8 286.1l3.5 .6-3.5 .6zM234.3 306.9l.5 3.5h-1.1zM255.4 305.5l2.8-2.1-2 2.9zM263 308.6l2.8-2.2-2 3zM322 328.6l3.5 .6-3.5 .6zM327.5 329.2l3.5-.6v1.2z"/>
<path d="M366.1 333.4h1.1l-.6 3.5zM222.1 342.4h1.1l-.5 3.5zM233.7 342.4h1.1l-.5 3.5zM267 343.7l2.9-2.1-2.1 2.9zM366.6 343.9l.6 3.5h-1.1zM265.5 372.7l3.5-.5v1.1zM265.5 361.9l3.5-.6v1.1zM275.3 361.3l3.5 .6-3.5 .5zM313.7 361.9l3.5-.6v1.1zM324 372.2l3.5 .5-3.5 .6zM324 361.3l3.5 .6-3.5 .5z"/>
</g>
<!-- layer: Hatching -->
<g fill="none" stroke="#000" stroke-width=".27">
<path d="M325.5 179.9l-2 2M255.3 182.8l-.8 .8M256.5 186.1l-2 2M256.5 190.6l-2 2M256.5 195.1l-2 1.9M256.5 199.5l-2 2M327.1 182.8l-3.6 3.6M327.5 186.9l-4 4M327.5 191.4l-4 4M327.5 195.9l-4 4M258.1 202.5l-2 1.9M262.2 202.8l-2 2"/>
<path d="M266.7 202.8l-2 2M271.2 202.8l-2 2M275.7 202.8l-1.9 1.9M280.2 202.8l-2 2M284.7 202.8l-2 2M289.2 202.8l-2 2M293.7 202.8l-2 2M298.2 202.8l-2 2M302.3 203.2l-1.6 1.6M306.3 203.7l-1.2 1.1M311.6 202.8l-2 2M316.1 202.8l-2 2"/>
<path d="M320.6 202.8l-2 2M327.5 200.4l-4.4 4.4"/>
</g>
<!-- layer: Section Lines -->
<path d="M244.7 278.4h5M345.6 278.4h5" fill="none" stroke="#000" stroke-width=".51"/>
<path d="M247.2 283.4v5M348.1 283.4v5" fill="none" stroke="#000" stroke-width=".27"/>
<path d="M247.2 278.4l.8 5h-1.6zM348.1 278.4l.8 5h-1.6z" fill="#000" stroke="#000" stroke-width=".27"/>
<!-- layer: BORDER -->
<g fill="none" stroke="#000" stroke-width=".27">
<path d="M20 10.2h564v400h-564zM62.8 5.2v5M110.7 5.2v5M158.5 5.2v5M206.3 5.2v5M254.1 5.2v5M302 5.2v10M349.8 5.2v5M397.6 5.2v5M445.5 5.2v5M493.3 5.2v5M541.1 5.2v5"/>
<path d="M15 56.4h5M584 56.4h5M15 107.7h5M584 107.7h5M15 158.9h5M584 158.9h5M15 210.2h10M579 210.2h10M15 261.4h5M584 261.4h5M15 312.7h5M584 312.7h5"/>
<path d="M15 363.9h5M584 363.9h5M62.8 410.2v5M110.7 410.2v5M158.5 410.2v5M206.3 410.2v5M254.1 410.2v5M302 405.2v10M349.8 410.2v5M397.6 410.2v5M445.5 410.2v5M493.3 410.2v5"/>
<path d="M541.1 410.2v5"/>
</g>
<!-- layer: Detail Boundary -->
<g fill="none" stroke="#000" stroke-width=".27">
<path d="M133.7 263.1l-1.5 1.5M115.4 327.3l2.4 .1"/>
<circle cx="127" cy="269.9" r="7.5"/>
<circle cx="105.8" cy="327.1" r="9.6"/>
</g>
<g font-size="7">
<text x="285.2" y="164.4">A-A</text>
<text x="283.8" y="172.9">(1:1)</text>
<text x="147.1" y="178.5">C (3:1)</text>
<text x="59.2" y="183.6">B (3:1)</text>
<text x="135.2" y="261.6">B</text>
<text x="238" y="280.9">A</text>
<text x="352.6" y="280.9">A</text>
<text x="120.1" y="330">C</text>
<text x="463" y="393.7">Iguana_Base_Final</text>
</g>
<g font-size="4.9">
<text x="99.1" y="79">12.3</text>
<text x="121.2" y="79">32.8</text>
<text x="142.6" y="78.9">10.2</text>
<text x="160.2" y="79">24.7</text>
<text x="189.4" y="79">12</text>
<text x="267.3" y="80.2">13.3</text>
<text x="290.1" y="80.2">34.85</text>
<text x="314.3" y="80.2">13.85</text>
<text x="338.6" y="82.2" transform="rotate(-90 338.6 82.2)">5</text>
<text x="457" y="85.1" transform="rotate(-90 457 85.1)">2</text>
<text x="242.4" y="106.3" transform="rotate(-90 242.4 106.3)">5</text>
<text x="254.8" y="103">R1</text>
<text x="338.6" y="103.3" transform="rotate(-90 338.6 103.3)">10</text>
<text x="140.9" y="113" transform="rotate(-90 140.9 113)">2.6</text>
<text x="230.8" y="109.1" transform="rotate(-90 230.8 109.1)">22</text>
<text x="274.1" y="116.2" transform="rotate(-90 274.1 116.2)">2</text>
<text x="317.5" y="114.2" transform="rotate(34 317.5 114.2)">Ø2</text>
<text x="88.1" y="127" transform="rotate(-51 88.1 127)">R3</text>
<text x="268.8" y="130.7">16.3</text>
<text x="282.5" y="130.7">13.93</text>
<text x="296.9" y="130.7">14.93</text>
<text x="452" y="129.7">15.25</text>
<text x="144.5" y="138.6">103</text>
<text x="257.5" y="140.4">11</text>
<text x="293.9" y="140.4">62</text>
<text x="276.1" y="172.6" transform="rotate(-90 276.1 172.6)">3.6</text>
<text x="335.9" y="174.9" transform="rotate(-90 335.9 174.9)">1.6</text>
<text x="251.6" y="187.2" transform="rotate(-90 251.6 187.2)">1.6</text>
<text x="240.9" y="198.5" transform="rotate(-90 240.9 198.5)">18.4</text>
<text x="342.1" y="199.3" transform="rotate(-90 342.1 199.3)">4</text>
<text x="288.3" y="226.8">73</text>
<text x="246.3" y="232.6" transform="rotate(45 246.3 232.6)">R10</text>
<text x="293.9" y="236.2">44</text>
<text x="245.7" y="253.5">2</text>
<text x="333.8" y="253.5">2</text>
<text x="333.7" y="261.5">7</text>
<text x="282" y="273.2">2</text>
<text x="267.3" y="284.5" transform="rotate(-90 267.3 284.5)">10</text>
<text x="285.3" y="285.2">24.5</text>
<text x="284" y="293.7">2</text>
<text x="221.2" y="298.7" transform="rotate(-90 221.2 298.7)">103</text>
<text x="245.7" y="298">2</text>
<text x="365.3" y="302.6" transform="rotate(-90 365.3 302.6)">74</text>
<text x="244.3" y="315.7" transform="rotate(-46 244.3 315.7)">R5.5</text>
<text x="252" y="318.9" transform="rotate(-47 252 318.9)">R5.5</text>
<text x="232.8" y="329.1" transform="rotate(-90 232.8 329.1)">39</text>
<text x="335.8" y="327.8">2</text>
<text x="365.3" y="341.8" transform="rotate(-90 365.3 341.8)">7</text>
<text x="257.2" y="352.2" transform="rotate(-45 257.2 352.2)">R8</text>
<text x="267.3" y="360.4">13.3</text>
<text x="331.9" y="360.4">13.85</text>
<text x="295.9" y="371.3">62</text>
<text x="463" y="371.7">Ricardo López 14-11-2023</text>
<text x="573.1" y="408.8">2/3</text>
</g>
<g font-size="3.5">
<text x="37.9" y="8.9">1</text>
<text x="85.8" y="8.9">2</text>
<text x="133.6" y="8.9">3</text>
<text x="181.4" y="8.9">4</text>
<text x="229.3" y="8.9">5</text>
<text x="277.1" y="8.9">6</text>
<text x="324.9" y="8.9">7</text>
<text x="372.7" y="8.9">8</text>
<text x="420.6" y="8.9">9</text>
<text x="467.4" y="8.9">10</text>
<text x="515.3" y="8.9">11</text>
<text x="563.1" y="8.9">12</text>
<text x="16.3" y="32">A</text>
<text x="585.3" y="32">A</text>
<text x="16.3" y="83.3">B</text>
<text x="585.3" y="83.3">B</text>
<text x="16.2" y="134.6">C</text>
<text x="585.2" y="134.6">C</text>
<text x="16.2" y="185.8">D</text>
<text x="585.2" y="185.8">D</text>
<text x="16.3" y="237">E</text>
<text x="585.3" y="237">E</text>
<text x="16.4" y="288.3">F</text>
<text x="585.4" y="288.3">F</text>
<text x="16.1" y="339.6">G</text>
<text x="585.1" y="339.6">G</text>
<text x="16.2" y="390.8">H</text>
<text x="585.2" y="390.8">H</text>
<text x="37.9" y="413.9">1</text>
<text x="85.8" y="413.9">2</text>
<text x="133.6" y="413.9">3</text>
<text x="181.4" y="413.9">4</text>
<text x="229.3" y="413.9">5</text>
<text x="277.1" y="413.9">6</text>
<text x="324.9" y="413.9">7</text>
<text x="372.7" y="413.9">8</text>
<text x="420.6" y="413.9">9</text>
<text x="467.4" y="413.9">10</text>
<text x="515.3" y="413.9">11</text>
<text x="563.1" y="413.9">12</text>
</g>
<g font-size="2.5">
<text x="405" y="366">Dept.</text>
<text x="429" y="366">Technical reference</text>
<text x="463" y="366">Created by</text>
<text x="524" y="366">Approved by</text>
<text x="463" y="376">Document type</text>
<text x="524" y="376">Document status</text>
<text x="463" y="386">Title</text>
<text x="524" y="386">DWG No.</text>
<text x="524" y="403">Rev.</text>
<text x="534" y="403">Date of issue</text>
<text x="570" y="403">Sheet</text>
</g>
</svg>
